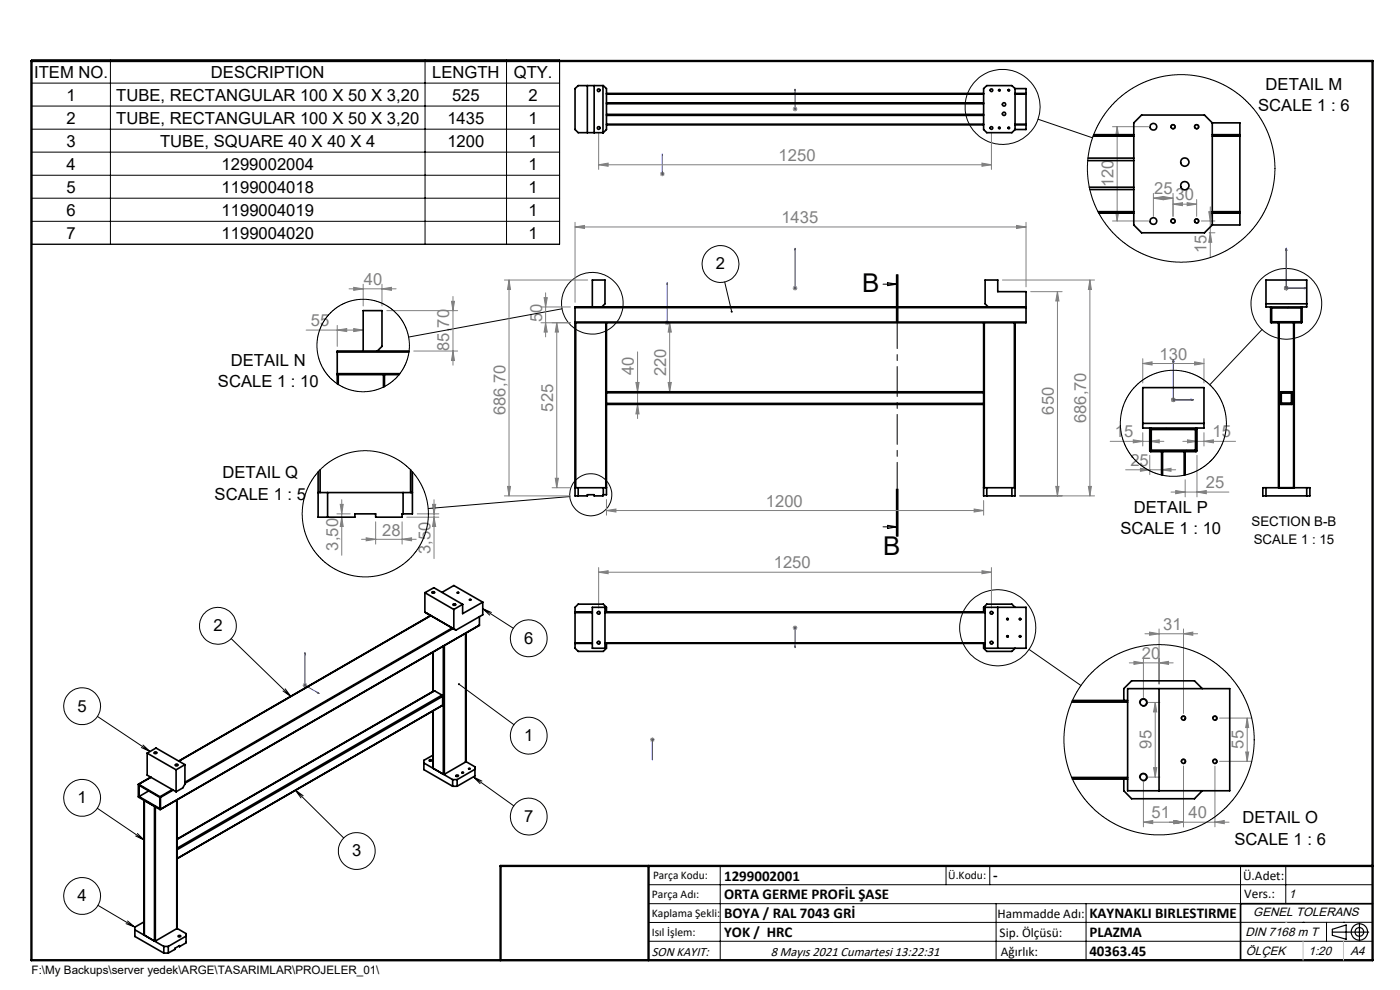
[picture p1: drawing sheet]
<svg xmlns="http://www.w3.org/2000/svg" width="297mm" height="210mm" viewBox="0 0 297 210" stroke-linecap="round" stroke-linejoin="round" font-family="sans-serif">
<g fill="none" stroke="#000" stroke-width=".21">
<path d="M6.7 12.7h112v39.1h-112zM6.7 17.6h112M23.4 12.7v39.1M90.2 12.7v39.1M107.5 12.7v39.1M211.8 19.2a.19 .19 0 0 1 .2-.2 .19 .19 0 0 1 .2 .2 .19 .19 0 0 1-.3 .1M213.8 19.2a.19 .19 0 0 1 .2-.2 .19 .19 0 0 1 .2 .2 .19 .19 0 0 1-.2 .1M6.7 22.5h112M6.7 27.4h112M6.7 32.3h112M6.7 37.2h112M211.8 27.2a.19 .19 0 0 1 .2-.2 .19 .19 0 0 1 .2 .2 .19 .19 0 0 1-.3 .1"/>
<path d="M213.8 27.2a.19 .19 0 0 1 .2-.2 .19 .19 0 0 1 .2 .2 .19 .19 0 0 1-.2 .1M220.2 25.3l11.6 3.9M248.4 27a.5 .5 0 0 1 .4-.6 .5 .5 0 0 1 .5 .5 .5 .5 0 0 1-.6 .5M253.4 27a.5 .5 0 0 1 .4-.6 .5 .5 0 0 1 .5 .5 .5 .5 0 0 1-.6 .5M6.7 42h112M6.7 46.9h112M153.7 59.8l1.5 6.3M188.3 60l2 .3-2 .3zM190.2 58.3v10M190.3 58.3v10M190.5 58.3v10M248.4 47a.5 .5 0 0 1 .4-.6 .5 .5 0 0 1 .5 .5 .5 .5 0 0 1-.6 .5"/>
<path d="M253.4 47a.5 .5 0 0 1 .4-.6 .5 .5 0 0 1 .5 .5 .5 .5 0 0 1-.6 .5M119.2 65.5l-32.5 6M187.3 60.3h3M267.7 69.9l-11.1 11.7M120.9 105.3l-30.1 2.6M187.3 111.8h3M188.3 111.4l2 .4-2 .3zM190.2 103.7v10M190.3 103.7v10M190.5 103.7v10zM49 135.5l12.7 12.2M91.7 125.5h.4a.26 .26 0 0 1-.2 .4 .26 .26 0 0 1-.2-.4z"/>
<path d="M96.1 128.1l.6 .1a.27 .27 0 0 1-.3 .2 .27 .27 0 0 1-.3-.3zM102.4 129.1l6.5 4.2M102.4 129.1l1.8 .8M102.4 129.1l1.5 1.4M126.7 136.4a.34 .34 0 0 1 .3-.4 .34 .34 0 0 1 .3 .4 .34 .34 0 0 1-.4 .3M126.7 130.1a.33 .33 0 0 1 .2-.4 .33 .33 0 0 1 .4 .3 .33 .33 0 0 1-.4 .3M210 130.1a.33 .33 0 0 1 .3-.4 .33 .33 0 0 1 .3 .3 .33 .33 0 0 1-.3 .3M210 136.4a.34 .34 0 0 1 .3-.4 .34 .34 0 0 1 .4 .4 .34 .34 0 0 1-.4 .3M213.5 131.4a.2 .2 0 0 1 .2-.3 .2 .2 0 0 1 .2 .2 .2 .2 0 0 1-.2 .2M213.5 135a.2 .2 0 0 1 .2-.2 .2 .2 0 0 1 .2 .2 .2 .2 0 0 1-.2 .2M216.2 131.4a.19 .19 0 0 1 .2-.3 .19 .19 0 0 1 .2 .2 .19 .19 0 0 1-.2 .2M216.2 135a.19 .19 0 0 1 .2-.2 .19 .19 0 0 1 .2 .2 .19 .19 0 0 1-.2 .2"/>
<path d="M218.3 137.8l11 7.6M20.7 152l11.1 7.4M30 158.6l1.8 .8M30.3 158l1.5 1.4M32.7 159.6l.4-.1a.22 .22 0 0 1 .2 .2 .22 .22 0 0 1-.3 .2zM60 146.6l1.7 1.1M60.5 146.1l1.2 1.6M97.4 145.1l11.6 8.6M241.8 149.2a.82 .82 0 0 1 .7-1 .82 .82 0 0 1 .9 .9 .82 .82 0 0 1-1 .7M250.6 152.5a.5 .5 0 0 1 .4-.7 .5 .5 0 0 1 .6 .6 .5 .5 0 0 1-.7 .4M257.2 152.5a.5 .5 0 0 1 .5-.7 .5 .5 0 0 1 .5 .6 .5 .5 0 0 1-.6 .4M20.6 171.4l10 6.8"/>
<path d="M28.8 177.3l1.8 .9M29.1 176.8l1.5 1.4M37.1 162.2l.3-.1a.21 .21 0 0 1 .4 .1 .21 .21 0 0 1-.3 .2h-.3zM62.7 167.6l10.2 10.2M62.7 167.6l1.6 1.2M62.7 167.6l1.2 1.7M100.4 164.8l8.6 6.1M100.4 164.8l1.8 .9M100.4 164.8l1.4 1.4M241.8 165.1a.84 .84 0 0 1 .7-1.1 .84 .84 0 0 1 .9 .9 .84 .84 0 0 1-1 .8M250.6 161.6a.5 .5 0 0 1 .4-.6 .5 .5 0 0 1 .6 .5 .5 .5 0 0 1-.7 .5M257.2 161.6a.5 .5 0 0 1 .5-.6 .5 .5 0 0 1 .5 .5 .5 .5 0 0 1-.6 .5"/>
<path d="M20.8 192l7.8 4.7M26.7 195.9l1.9 .8M27.1 195.4l1.5 1.3M137.6 187.7h153.6M137.6 191.7h153.6M137.6 199.7h153.6M152.8 183.7v20M200.7 183.7v4M210 183.7v4M211.3 191.7v12M230.4 191.7v12M263.2 183.7v20"/>
<path d="M272.8 183.7v8M276.4 195.6h.1M281.4 195.6v4.1M285 195.6h.1M291.2 195.6l-153.6 .1"/>
<circle cx="212.7" cy="22.7" r="8"/>
<circle cx="152.9" cy="56" r="3.9"/>
<circle cx="125.7" cy="64.3" r="6.5"/>
<circle cx="272.9" cy="64.5" r="7.5"/>
<circle cx="125.3" cy="105" r="4.5"/>
<circle cx="46.2" cy="132.8" r="3.9"/>
<circle cx="97.1" cy="125.8" r=".18"/>
<circle cx="99.7" cy="127.3" r=".16"/>
<circle cx="112.2" cy="135.4" r="3.9"/>
<circle cx="211.7" cy="133.2" r="8.1"/>
<circle cx="17.4" cy="149.8" r="3.9"/>
<circle cx="112.2" cy="156" r="3.9"/>
<circle cx="17.4" cy="169.2" r="3.9"/>
<circle cx="98.1" cy="163.9" r=".17"/>
<circle cx="99.6" cy="163.1" r=".18"/>
<circle cx="112.2" cy="173.2" r="3.9"/>
<circle cx="17.4" cy="190.1" r="3.9"/>
<circle cx="75.7" cy="180.5" r="3.9"/>
</g>
<g fill="none" stroke="#000" stroke-width=".25">
<path d="M282.6 197.7h7.8M282.6 197.1l3-.9v3l-3-.8zM288.4 195.8v3.8M106.2 203.7h185"/>
<circle cx="288.4" cy="197.7" r="1.74"/>
<circle cx="288.4" cy="197.7" r=".93"/>
</g>
<g fill="none" stroke="#00f" stroke-width=".21">
<path d="M168.7 18.9v.4v-.4M168.7 18.9v4.2M140.5 32.7v.4v-.4M140.5 36.8v.2zM140.5 36.9h.1M140.5 32.7v4.2M168.7 23v.2zM168.7 23.1h.1M141.5 60v.4v-.4M141.5 60v8.5M168.7 52.7v.4v-.4M168.7 52.7v8.4"/>
<path d="M272.9 52.7l.1 .4h-.2zM272.9 52.7v8.4h4.2M141.5 68.4v.2zM141.5 68.5h.1M168.7 61v.2zM168.7 61.1h.1M248.9 76.3l.1 .5h-.2zM248.9 76.3v8.5h4.3M276.7 61l.4 .1-.4 .1zM252.7 84.7l.5 .1-.5 .1zM64.7 138.5l.1 .3-.2-.1zM64.7 138.5v6.9l3 1.7"/>
<path d="M168.7 137.4v-.4v.4M168.7 133.1v.2zM168.7 133.2h.1M168.7 133.2v4.2M67.4 146.9l.3 .2-.3-.1zM138.4 156.8v.2zM138.4 156.9h.1M138.4 156.9v4.3M138.4 161.2v-.4v.4"/>
</g>
<g fill="none" stroke="#808080" stroke-width=".21">
<path d="M127 35l2-.4v.7zM127 28.1v7.8M127 35h83.3M140 36.9h1M140.2 36.5l.7 .7M140.5 36.4v1M140.9 36.5l-.7 .7M168.2 23.1h1M168.3 22.8l.7 .7M168.7 22.6v1M169 22.8l-.7 .7M208.3 34.6l2 .4-2 .3z"/>
<path d="M210.3 28.1v7.8M236 26.9h7.7M237 26.9l.3 2h-.6zM237 26.9v20M107 59.4h17.7M108 59.4l.3 2h-.6zM108 59.4v45.8M122 48.1l2-.3v.7zM122 47.2v16.9M122 48.1h95.7M212.7 59.4h19.5M215.7 47.8l2 .3-2 .4z"/>
<path d="M217.7 47.2v13.6M231.2 59.4l.3 2h-.6zM231.2 59.4v45.8M236 46.9h7.7M236.7 44.9h.6l-.3 2zM244.7 42l2-.3v.7zM244.7 41v4.9M244.7 42h4.1M246.8 41.7l2 .3-2 .4zM248.8 41v4.9M248.8 43.3l2.1-.3v.6zM248.8 43.3h5.1"/>
<path d="M251.8 43l2.1 .3-2.1 .3zM253.9 42.3v3.6M254.8 46.9h2.9M256.4 44.9h.7l-.3 2zM256.5 49.4h1.2M256.8 43.9v10.7M256.8 49.4l.3 2h-.7zM64.9 70h12.1M71.5 70l2.1-.3v.6zM71.5 69v4.5M74 61.3h10M75 69.7l2 .3-2 .3z"/>
<path d="M75 61l2 .3-2 .3zM77 60.3v4.6M81 61.3l2-.3v.6zM81 60.3v4.6M82.1 65.9h15M87.8 74.5h9.3M95.8 63.9h.6l-.3 2zM96.1 62.9v14.6M96.1 74.5l.3 2h-.6zM114.8 68.5h6.2M114.8 65.1h6.2M115.4 63.1h.7l-.4 2z"/>
<path d="M115.7 62.1v9.4M115.7 68.5l.4 1.9h-.7zM118.1 68.5l.4 1.9h-.7zM118.1 68.5v35M135.3 74.6v14.2M141 68.5h1.1M141.2 68.1l.7 .7M141.5 68v1M141.9 68.1l-.7 .7M142.1 68.5l.3 1.9h-.7zM142.1 68.5v14.6M168.2 61.1h1"/>
<path d="M168.3 60.8l.7 .7M168.7 60.6v1M169 60.8l-.7 .7M218.7 61.9h6.6M224.3 61.9l.3 1.9h-.6zM224.3 61.9v43.3M242.4 77.1l2-.3v.6zM242.4 76.1v5.1M242.4 77.1h13M253.4 76.8l2 .3-2 .3zM255.4 76.1v5.1M272.4 61.1h1"/>
<path d="M272.5 60.8l.7 .7M272.9 60.6v1M273.2 60.8l-.7 .7M134.9 81.1h.7l-.3 2zM135.3 85.8l.3 2h-.7zM141.7 81.1h.7l-.3 2zM235.5 93.6h11.4M238.8 99.7h10.6M240.4 93.3l2 .3-2 .3zM241.9 99.3l2 .4-2 .3zM242.4 91.8v2.8M243.9 93.6l2-.3v.6z"/>
<path d="M243.9 96.6v4.1M246.4 99.7l2-.4v.7zM248.4 84.8h1M248.6 84.4l.7 .8M248.9 84.3v1M249.3 84.4l-.7 .8M250.9 93.6h11.2M251.9 93.3l2 .3-2 .3zM253.9 96.6v8.8M255.4 93.6l2-.3v.6zM255.4 91.8v2.8M71.5 109h2.8"/>
<path d="M72.2 107h.6l-.3 2zM72.5 106v11.8M72.5 109.7l.3 2h-.6zM76.7 114.4h11.6M77.7 114.1l2 .3-2 .3zM79.7 110.7v4.7M85.3 114.4l2-.3v.6zM85.3 110.7v4.7M86.3 109.7h6.8M88.5 109h4.6M91.8 107h.6l-.3 2zM92.1 109.7l.3 2h-.6z"/>
<path d="M92.1 106v12.5M107 105.2h14M107.7 103.2h.6l-.3 2zM117.1 103.5h3.9M117.8 101.5h.7l-.4 2zM128.7 108.3l2-.3v.6zM128.7 106v3.3M128.7 108.3h80M206.7 108l2 .3-2 .3zM208.7 106.2v3.1M216.3 105.2h15.9M224 103.2h.6l-.3 2z"/>
<path d="M230.9 103.2h.6l-.3 2zM248.4 104.4h12.3M249.4 104.1l2 .3-2 .3zM251.4 101.8v3.6M253.9 104.4l2-.3v.6zM127 121.4l2-.3v.6zM127 120.4v8.6M127 121.4h83.3M168.2 133.2h1M168.3 132.8l.7 .7M168.7 132.7v1M169 132.8l-.7 .7"/>
<path d="M208.3 121.1l2 .3-2 .3zM210.3 120.4v8.6M242.6 139.6v8.4M242.9 134.4h11.2M243.9 134.1l2 .3-2 .4zM245.9 133.4v11.7M251.1 134.4l1.9-.3v.7zM251.1 133.4v17.9M64.2 145.4h1M64.3 145l.8 .7M64.7 144.9v1M65.1 145l-.8 .7"/>
<path d="M137.9 156.9h1M138 156.6l.7 .7M138.4 156.4v1M138.7 156.6l-.7 .7M239.6 140.6h9.3M240.6 140.3l2 .3-2 .3zM243.6 149h2.5M245.1 149l.3 2h-.7zM245.1 149v15.8M245.9 140.6l2-.3v.6zM258.7 152.3h6.9M264.3 159.5h.6l-.3 2z"/>
<path d="M264.6 152.3l.3 2h-.6zM264.6 152.3v9.2M242.6 174.4l1.9-.3v.6zM242.6 174.4h18.1M242.6 165.8v9.6M243.6 164.8h2.5M244.7 162.8h.7l-.3 2zM249.1 174.1l2 .3-2 .3zM251.1 162.5v12.9M257.7 174.4l2-.3v.6zM257.7 162.5v12.9M258.7 161.5h6.9"/>
</g>
<path d="M190.3 58.3v55.4" fill="none" stroke="#000" stroke-width=".21" stroke-dasharray="6.3 1.3 1.3 1.3" stroke-dashoffset=".8"/>
<path d="M291.2 191.7h-28v12" fill="none" stroke="#000" stroke-width=".35"/>
<path d="M6.7 12.9h284.5v190.8h-284.5zM137.6 183.7v20M291.2 183.7h-185v20" fill="none" stroke="#000" stroke-width=".5"/>
<path d="M276.4 199.7v4M285 199.7v4" fill="none" stroke="#c0c0c0" stroke-width=".21"/>
<path d="M272.8 195.6h.1" fill="none" stroke="#c0c0c0" stroke-width=".25"/>
<path d="M155 66l.3-.1a.2 .2 0 0 1 .1 .2 .2 .2 0 0 1-.1 .2l-.1-.2 .1 .2-.3-.1zM97.2 144.9a.23 .23 0 0 1 .4 .1 .23 .23 0 0 1-.2 .3 .23 .23 0 0 1-.2-.2h.2z" fill="#000"/>
<g fill="#00f">
<path d="M168.7 61v.2zM168.7 52.7v.4z"/>
<path d="M168.7 18.9v.4zM168.7 23v.2z"/>
<path d="M140.5 32.7v.4zM140.5 36.8v.2z"/>
<path d="M168.7 137v.4zM168.7 133.1v.2zM276.7 61l.4 .1-.4 .1zM272.9 52.7l.1 .4h-.2zM276.7 61l.4 .1-.4 .1zM272.9 52.7l.1 .4h-.2zM141.5 68.4v.2zM141.5 60v.4zM138.4 160.8v.4zM138.4 156.8v.2zM252.7 84.7l.5 .1-.5 .1zM248.9 76.3l.1 .5h-.2zM252.7 84.7l.5 .1-.5 .1zM248.9 76.3l.1 .5h-.2z"/>
<path d="M67.4 146.9l.3 .2-.3-.1zM64.7 138.5l.1 .3-.2-.1z"/>
</g>
<g fill="#808080">
<path d="M208.3 34.6l2 .4-2 .3zM127 35l2-.4v.7z"/>
<path d="M206.7 108l2 .3-2 .3zM128.7 108.3l2-.3v.6zM246.8 41.7l2 .3-2 .4zM244.7 42l2-.3v.7zM257.7 174.4l2-.3v.6zM249.1 174.1l2 .3-2 .3zM249.1 174.1l2 .3-2 .3zM242.6 174.4l1.9-.3v.6zM243.9 93.6l2-.3v.6zM240.4 93.3l2 .3-2 .3zM246.4 99.7l2-.4v.7zM241.9 99.3l2 .4-2 .3zM85.3 114.4l2-.3v.6zM77.7 114.1l2 .3-2 .3z"/>
<path d="M248.8 43.3l2.1-.3v.6zM251.8 43l2.1 .3-2.1 .3zM75 61l2 .3-2 .3zM81 61.3l2-.3v.6zM240.6 140.3l2 .3-2 .3zM245.9 140.6l2-.3v.6zM243.9 134.1l2 .3-2 .4zM251.1 134.4l1.9-.3v.7zM242.4 77.1l2-.3v.6zM253.4 76.8l2 .3-2 .3zM251.9 93.3l2 .3-2 .3zM255.4 93.6l2-.3v.6z"/>
<path d="M127 121.4l2-.3v.6zM208.3 121.1l2 .3-2 .3z"/>
<path d="M215.7 47.8l2 .3-2 .4zM122 48.1l2-.3v.7z"/>
<path d="M244.7 162.8h.7l-.3 2zM245.1 149l.3 2h-.7z"/>
<path d="M135.3 85.8l.3 2h-.7zM134.9 81.1h.7l-.3 2zM224 103.2h.6l-.3 2zM224.3 61.9l.3 1.9h-.6zM230.9 103.2h.6l-.3 2zM231.2 59.4l.3 2h-.6zM107.7 103.2h.6l-.3 2zM108 59.4l.3 2h-.6zM236.7 44.9h.6l-.3 2zM237 26.9l.3 2h-.6zM264.3 159.5h.6l-.3 2zM264.6 152.3l.3 2h-.6zM92.1 109.7l.3 2h-.6zM91.8 107h.6l-.3 2z"/>
<path d="M141.7 81.1h.7l-.3 2zM142.1 68.5l.3 1.9h-.7zM117.8 101.5h.7l-.4 2zM118.1 68.5l.4 1.9h-.7z"/>
<path d="M115.4 63.1h.7l-.4 2zM115.7 68.5l.4 1.9h-.7zM256.4 44.9h.7l-.3 2zM256.8 49.4l.3 2h-.7zM95.8 63.9h.6l-.3 2zM96.1 74.5l.3 2h-.6zM72.2 107h.6l-.3 2zM72.5 109.7l.3 2h-.6z"/>
<path d="M71.5 70l2.1-.3v.6zM75 69.7l2 .3-2 .3zM249.4 104.1l2 .3-2 .3zM253.9 104.4l2-.3v.6z"/>
</g>
<g fill="none" stroke="#000" stroke-width=".35">
<path d="M122 18.8l.7-.6h5.3l.7 .6v8.7l-.7 .6h-5.3l-.7-.6zM124.6 18.2v9.9M126 18.2v9.9M127.9 18.2v9.9M128.7 19.8h80M128.7 20h80M215.3 18.8v8.7M215.3 18.8l-.6-.6h-5.4l-.6 .6v8.7l.6 .6h5.4l.6-.6M215.3 18.8h2.4v1M215.3 19.8h2.4M215.3 20h2.4M217.7 19.8v.2"/>
<path d="M217.7 20v6.3M128.7 26.5h80M128.7 24.3h80M128.7 22h80M128.7 24.5h80M128.7 21.8h80M128.7 26.3h80M215.3 26.5h2.4M215.3 26.3h2.4M217.7 26.3v.2M217.7 26.5v1h-2.4M230.8 34.1h9.7"/>
<path d="M230.8 33.5h9.7M231.1 39.7h9.4M231.9 28.9h8.6M232 28.6h8.5M257.2 26.1h5.8v2.5M257.2 28.6h5.8M257.2 26.1l-1.7-1.7h-13.3l-1.7 1.7v21.6l1.7 1.7h13.3l1.7-1.7M257.2 26.1v21.6M257.2 28.9h5.8M263 28.6v.3M263 28.9v16M231.2 40.2h9.3"/>
<path d="M232.9 44.9h7.6M233.1 45.2h7.4M257.2 45.2h5.8M257.2 44.9h5.8M263 44.9v.3M263 45.2v2.5h-5.8M268.6 59.4h8.6v5.7h-8.6zM71.5 79.3v.2M71.5 74.7v4.6M71.5 79.5v1.9M71.5 79.3h13.3M71.5 79.5h13.2"/>
<path d="M71.5 74.7h15.2M71.8 79.5v2.1M77 74.5v-8.6h4v7.6l-1 1M81.4 79.5v2.6M81.6 79.5v2.5M86.8 74.5h-15.3v.2M122 68.3v.2M122 68.5v36.7h2.6v-.3h1.4v.3h1.9v-.3h.8v-36.4M122 65.3v3M122 68.3h95.7M122 65.3h95.7M122.1 68.5v35"/>
<path d="M125.7 65.1v-5.7h2.6v5l-.6 .7M128.5 68.5v35M208.7 68.5v36.7h6.6v-36.7M208.8 68.5v35M209.7 65.1l-.7-.7v-5h2.7v2.5h6v3.2M215.2 68.5v35M217.7 68.3v.2h-95.7M217.7 65.1v.2M217.7 65.1h-95.7v.2M217.7 65.3v3M268.6 64.4h8.6M269.7 65.1l-.1 .1 .1 3.3 6.5-.1v-3.2l-.1-.1"/>
<path d="M269.8 65.3h6.2v3h-6.2zM271.2 68.5v35M271.4 68.5v35M274.4 68.5v35M274.6 68.5v35M67.9 99.7v4.8M87.1 99.7v4.8M128.7 83.3h80M128.7 83.1h80M128.7 85.8h80M128.7 85.6h80M242.4 82.2h13v8.6h-13z"/>
<path d="M242.4 89.8h13M244.1 90.8l-.2 .1 .1 4.9h9.8l.1-.2v-4.7l-.2-.1M244.2 91.1h9.4v4.4h-9.4zM246.4 95.8v4.9M246.6 95.8v5M251.2 95.8v5M251.4 95.8v4.9M271.6 83.1l2.6 .1-.1 2.6-2.5-.1zM271.8 83.4h2.2v2.1h-2.2zM67.5 100.1v9.6h7.8v-.7h4.4v.7h5.6v-.7h2.2v-8.9M67.5 104.5h20M69.5 104.5v5.2"/>
<path d="M85.5 104.5v4.5M122 103.5h6.7M122.7 103.5v1.7M128 103.5v1.4M208.7 103.5h6.6M209.3 103.5v1.7M214.7 103.5v1.7M267.9 103.5h10v1.7h-10zM268.6 103.5v1.7M277.2 103.5v1.7M90.1 125.7l6.2 3.6M90.1 129.8l6.2 3.6"/>
<path d="M90.1 125.7v4.1M90.1 125.7l1.9-1 6.1 3.5M90.1 129.8l6.6 3.9M91.7 125.6l.2-.1a.18 .18 0 0 1 .3 .1 .18 .18 0 0 1-.2 .2 .21 .21 0 0 1-.3 0 .21 .21 0 0 1 0-.2zM91.9 138.4v8.3M91.9 138.3v8.3M93.8 125.7l2.5-1.5 6.1 3.5M94.1 137v27.2M94.3 136.9v27.3M96 133.2l-56.8 32.7M96.1 133.3l-56.9 32.8M96.2 128.2l.1-.1a.19 .19 0 0 1 .3 0 .19 .19 0 0 1 0 .3h-.2a.19 .19 0 0 1-.2 0 .19 .19 0 0 1 0-.2z"/>
<path d="M96.3 129.3v4.1M96.3 133.4l.4 .3M97 125.7l.3 .1h-.2zM98.1 128.2l-1.8 1.1M98.8 134.3v27.3M101.7 132.6v.1M101.7 132.6l-67.7 39.1M101.7 130.8v1.8M102.4 127.7l-4.3 2.5v-2M102.4 127.7v2.7l-5.7 3.3M122 129.8v.2M122 136.4v.1"/>
<path d="M122 129.8v-1l.7-.6h5.3l.7 .6v1M122 136.5v1l.7 .7h5.3l.7-.7v-1M122 130v6.4M122 129.8h3.7M122 136.5h3.7M122 130h3.7M122 136.4h3.7M125.7 128.8h2.6v8.7h-2.6zM128.3 129.8h80.7M128.3 136.5h80.7M128.3 130h80.7M128.3 136.4h80.7"/>
<path d="M208.7 136.5v1l.6 .7h5.4l.6-.7M209 128.8h8.7v8.7h-8.7zM211.7 128.8v8.7M215.3 128.8l-.6-.6h-5.4l-.6 .6v1M31.2 159.8l1.9-1.1 6.1 3.5M31.2 159.8l6.2 3.5M31.2 159.8v4.6l6.2 3.5M32.7 159.6l.4-.1a.17 .17 0 0 1 .2 .2 .17 .17 0 0 1-.3 .1h-.2zM91.9 150.8v12.2M92.2 146.5l-54.7 31.5M92.2 146.5l1.6 1M92.2 146.5l-54.7 31.6"/>
<path d="M93.8 147.5l.1 .2M93.8 147.5l-56.3 32.4M93.9 149.6l-56.4 32.6M93.9 147.7v1.9M93.9 147.7l-56.4 32.6M93.9 149.6l-56.4 32.5M227.4 148.9h11.8M227.5 148.6h11.7M239.2 146.1h21.7v21.6h-21.7zM245.9 146.1v21.6M255.1 146.1l-1.7-1.7h-13.3l-1.7 1.7v2.5M29.4 166.4v2.6l4.5 2.7 .1-2.6"/>
<path d="M29.4 166.4l4.5 2.6M29.5 166.6l4.4 2.5v2.4l-4.4-2.5zM31.5 167.8l-2 1.2M32 164.8l-2.6 1.6M32 164.9l-2.6 1.5M32.9 171.1v28.5M33.9 169l.1 .1M36.5 167.5l-2.6 1.5M36.7 167.6l-2.7 1.5M37.2 162.2l.4-.1a.22 .22 0 0 1 .1 .4 .22 .22 0 0 1-.4-.1zM37.4 163.3v4.6M37.5 169.7v27.3"/>
<path d="M37.5 169.7v27.2M37.9 161.4l53.5-30.8-53.4 30.9M39.2 162.2l-1.8 1.1M39.2 162.2v4.1l-.4 .8-1.4 .8M89.9 161.8l6.1 3.6M91.1 161.2l.2-.1a.17 .17 0 0 1 .3 .1 .18 .18 0 0 1-.2 .3l-.3-.1zM91.9 160.2l-2 1.1v2l6.1 3.5M91.9 163l2.2 1.2M94.1 164.2h.2M96 165.4h1M96 166.8h1M96 165.4v1.4"/>
<path d="M96.7 164.5l.3-.1 .3 .2-.3 .1zM97 165.4v1.4M98 163.8l.3 .1-.3 .1zM98.8 161.6l-4.5 2.6M98.8 161.6h.1M98.8 161.5l2 1.2v1.9l-3.8 2.2M99.4 163l.3 .1zM100.8 163.2l-3.8 2.2M227.4 164.9h11.8M227.5 165.3h11.7M238.4 165.3v2.4l1.7 1.7h13.3l1.7-1.7M28.6 197.2l6.1 3.6"/>
<path d="M30.6 198.3v.1M30.6 195.5l-2 1.2v1.9l6.1 3.6M30.6 198.4v-28.7l2.2 1.3v28.6M30.6 198.4l2.2 1.2M32.8 199.6h.1M37.5 197l-4.6 2.6M37.5 196.9v.1M37.5 196.9l2 1.1-.1 2-1.3 .8M37.8 198.5l.4-.1 .1 .2-.3 .1zM39.5 198.6l-3.8 2.2M39.5 199.8h-.1M34.7 200.8h1"/>
<path d="M34.7 200.8v1.4M34.7 202.2h1M35.7 200.8v1.4M37.9 200.7l.2 .1M38.1 200.8v-.2l-1 .6v.2l-1.4 .8"/>
<circle cx="127" cy="19.1" r=".28"/>
<circle cx="210.3" cy="19.1" r=".28"/>
<circle cx="212" cy="19.2" r=".16"/>
<circle cx="214" cy="19.1" r=".16"/>
<circle cx="127" cy="27.2" r=".28"/>
<circle cx="210.3" cy="27.2" r=".28"/>
<circle cx="212" cy="27.1" r=".17"/>
<circle cx="213" cy="24.1" r=".35"/>
<circle cx="213" cy="22.1" r=".36"/>
<circle cx="214" cy="27.1" r=".17"/>
<circle cx="244.7" cy="26.9" r=".7"/>
<circle cx="248.8" cy="26.9" r=".42"/>
<circle cx="251.3" cy="39.4" r=".86"/>
<circle cx="251.4" cy="34.4" r=".87"/>
<circle cx="253.9" cy="26.9" r=".42"/>
<circle cx="244.7" cy="46.9" r=".7"/>
<circle cx="248.8" cy="46.9" r=".43"/>
<circle cx="253.9" cy="46.9" r=".43"/>
<circle cx="99.7" cy="127.2" r=".14"/>
<circle cx="127" cy="130" r=".28"/>
<circle cx="127" cy="136.3" r=".28"/>
<circle cx="210.3" cy="136.3" r=".28"/>
<circle cx="210.3" cy="130" r=".28"/>
<circle cx="213.7" cy="131.3" r=".16"/>
<circle cx="213.7" cy="135" r=".16"/>
<circle cx="216.4" cy="135" r=".16"/>
<circle cx="216.4" cy="131.3" r=".16"/>
<circle cx="242.6" cy="149" r=".72"/>
<circle cx="251.1" cy="152.3" r=".4"/>
<circle cx="257.7" cy="152.3" r=".4"/>
<circle cx="242.6" cy="164.8" r=".71"/>
<circle cx="251.1" cy="161.5" r=".4"/>
<circle cx="257.7" cy="161.5" r=".4"/>
</g>
<g fill="none" stroke="#000" stroke-width=".21">
<path d="M270.3 68.3l-.2 .2M273.4 65.1l-.2 .2M247.4 90.8l-.3 .3M251.7 95.5l-.3 .3"/>
<circle cx="250.6" cy="35.7" r="19.9"/>
<circle cx="77" cy="73.3" r="9.8"/>
<circle cx="248.9" cy="89.8" r="11.2"/>
<circle cx="77.5" cy="109" r="13.4"/>
<circle cx="245.9" cy="156.9" r="20.2"/>
</g>
<g font-size="5.5">
<text x="182.9" y="61.8">B</text>
<text x="187.3" y="117.7">B</text>
</g>
<g font-size="3.5">
<text x="7.2" y="16.5">ITEM NO.</text>
<text x="44.8" y="16.5">DESCRIPTION</text>
<text x="91.7" y="16.5">LENGTH</text>
<text x="109" y="16.5">QTY.</text>
<text x="14.1" y="21.4">1</text>
<text x="24.7" y="21.4">TUBE, RECTANGULAR 100 X 50 X 3,20</text>
<text x="95.9" y="21.4">525</text>
<text x="112.1" y="21.4">2</text>
<text x="266.9" y="23.6">SCALE 1 : 6</text>
<text x="268.5" y="19.1">DETAIL M</text>
<text x="14.1" y="26.2">2</text>
<text x="24.7" y="26.2">TUBE, RECTANGULAR 100 X 50 X 3,20</text>
<text x="94.9" y="26.2">1435</text>
<text x="112.1" y="26.2">1</text>
<text x="14.1" y="31.1">3</text>
<text x="34" y="31.1">TUBE, SQUARE 40 X 40 X 4</text>
<text x="94.9" y="31.1">1200</text>
<text x="112.1" y="31.1">1</text>
<text x="14.1" y="36">4</text>
<text x="14.1" y="40.9">5</text>
<text x="47" y="36">1299002004</text>
<text x="47" y="40.9">1199004018</text>
<text x="112.1" y="36">1</text>
<text x="112.1" y="40.9">1</text>
<text x="14.1" y="45.8">6</text>
<text x="47" y="45.8">1199004019</text>
<text x="112.1" y="45.8">1</text>
<text x="14.1" y="50.7">7</text>
<text x="47" y="50.7">1199004020</text>
<text x="112.1" y="50.7">1</text>
<text x="151.9" y="57.1">2</text>
<text x="49" y="77.6">DETAIL N</text>
<text x="46.2" y="82.1">SCALE 1 : 10</text>
<text x="47.2" y="101.4">DETAIL Q</text>
<text x="45.5" y="106">SCALE 1 : 5</text>
<text x="237.7" y="113.3">SCALE 1 : 10</text>
<text x="240.5" y="108.8">DETAIL P</text>
<text x="45.3" y="133.9">2</text>
<text x="111.2" y="136.5">6</text>
<text x="16.5" y="150.9">5</text>
<text x="111.2" y="157.2">1</text>
<text x="16.5" y="170.4">1</text>
<text x="111.2" y="174.3">7</text>
<text x="261.9" y="179.2">SCALE 1 : 6</text>
<text x="263.6" y="174.6">DETAIL O</text>
<text x="74.7" y="181.6">3</text>
<text x="16.5" y="191.2">4</text>
</g>
<g font-size="3.5" fill="#808080">
<text x="165.2" y="34.1">1250</text>
<text x="236.2" y="39.7" transform="rotate(-90 236.2 39.7)">120</text>
<text x="244.9" y="41.2">25</text>
<text x="165.8" y="47.3">1435</text>
<text x="249.4" y="42.5">30</text>
<text x="256" y="53.6" transform="rotate(-90 256 53.6)">15</text>
<text x="77.2" y="60.5">40</text>
<text x="65.9" y="69.2">55</text>
<text x="115" y="68.3" transform="rotate(-90 115 68.3)">50</text>
<text x="95.3" y="74.4" transform="rotate(-90 95.3 74.4)">85,70</text>
<text x="246" y="76.3">130</text>
<text x="134.5" y="79.5" transform="rotate(-90 134.5 79.5)">40</text>
<text x="141.3" y="79.8" transform="rotate(-90 141.3 79.8)">220</text>
<text x="107.2" y="88.1" transform="rotate(-90 107.2 88.1)">686,70</text>
<text x="117.3" y="87.3" transform="rotate(-90 117.3 87.3)">525</text>
<text x="223.5" y="87.9" transform="rotate(-90 223.5 87.9)">650</text>
<text x="230.4" y="89.8" transform="rotate(-90 230.4 89.8)">686,70</text>
<text x="236.5" y="92.8">15</text>
<text x="257.2" y="92.8">15</text>
<text x="239.8" y="98.8">25</text>
<text x="162.5" y="107.5">1200</text>
<text x="255.8" y="103.6">25</text>
<text x="81.1" y="113.6">28</text>
<text x="71.7" y="116.8" transform="rotate(-90 71.7 116.8)">3,50</text>
<text x="91.3" y="117.5" transform="rotate(-90 91.3 117.5)">3,50</text>
<text x="164.1" y="120.6">1250</text>
<text x="246.7" y="133.6">31</text>
<text x="242.3" y="139.8">20</text>
<text x="244.3" y="158.8" transform="rotate(-90 244.3 158.8)">95</text>
<text x="263.8" y="158.8" transform="rotate(-90 263.8 158.8)">55</text>
<text x="244.3" y="173.6">51</text>
<text x="252.1" y="173.6">40</text>
</g>
<g font-size="3.2">
<text x="153.6" y="186.8">1299002001</text>
<text x="153.6" y="190.8">ORTA GERME PROFİL ŞASE</text>
<text x="210.7" y="186.6">-</text>
<text x="153.6" y="194.8">BOYA / RAL 7043 GRİ</text>
<text x="231.1" y="194.8">KAYNAKLI BIRLESTIRME</text>
<text x="153.6" y="198.8">YOK / HRC</text>
<text x="231.1" y="198.7">PLAZMA</text>
<text x="231.1" y="202.8">40363.45</text>
</g>
<g font-size="2.8">
<text x="265.5" y="111.5">SECTION B-B</text>
<text x="266" y="115.3">SCALE 1 : 15</text>
<text x="263.7" y="186.7">Ü.Adet:</text>
<text x="263.9" y="190.5">Vers.:</text>
<text x="211.6" y="194.8">Hammadde Adı:</text>
<text x="138.3" y="202.8">SON KAYIT:</text>
<text x="163.5" y="202.8">8 Mayıs 2021 Cumartesi 13:22:31</text>
<text x="212.1" y="198.7">Sip. Ölçüsü:</text>
<text x="212.3" y="202.7">Ağırlık:</text>
</g>
<g font-size="2.6">
<text x="273.4" y="190.4">1</text>
<text x="265.9" y="194.4">GENEL TOLERANS</text>
<text x="264.2" y="198.5">DIN 7168 m T</text>
<text x="264.3" y="202.6">ÖLÇEK</text>
<text x="277.6" y="202.6">1:20</text>
<text x="286.5" y="202.6">A4</text>
</g>
<g font-size="2.5">
<text x="138.3" y="190.5">Parça Adı:</text>
<text x="138.5" y="186.5">Parça Kodu:</text>
<text x="201.2" y="186.5">Ü.Kodu:</text>
<text x="138.3" y="194.5">Kaplama Şekli:</text>
<text x="138.3" y="198.6">Isıl İşlem:</text>
<text x="6.7" y="206.7">F:\My Backups\server yedek\ARGE\TASARIMLAR\PROJELER_01\</text>
</g>
</svg>
